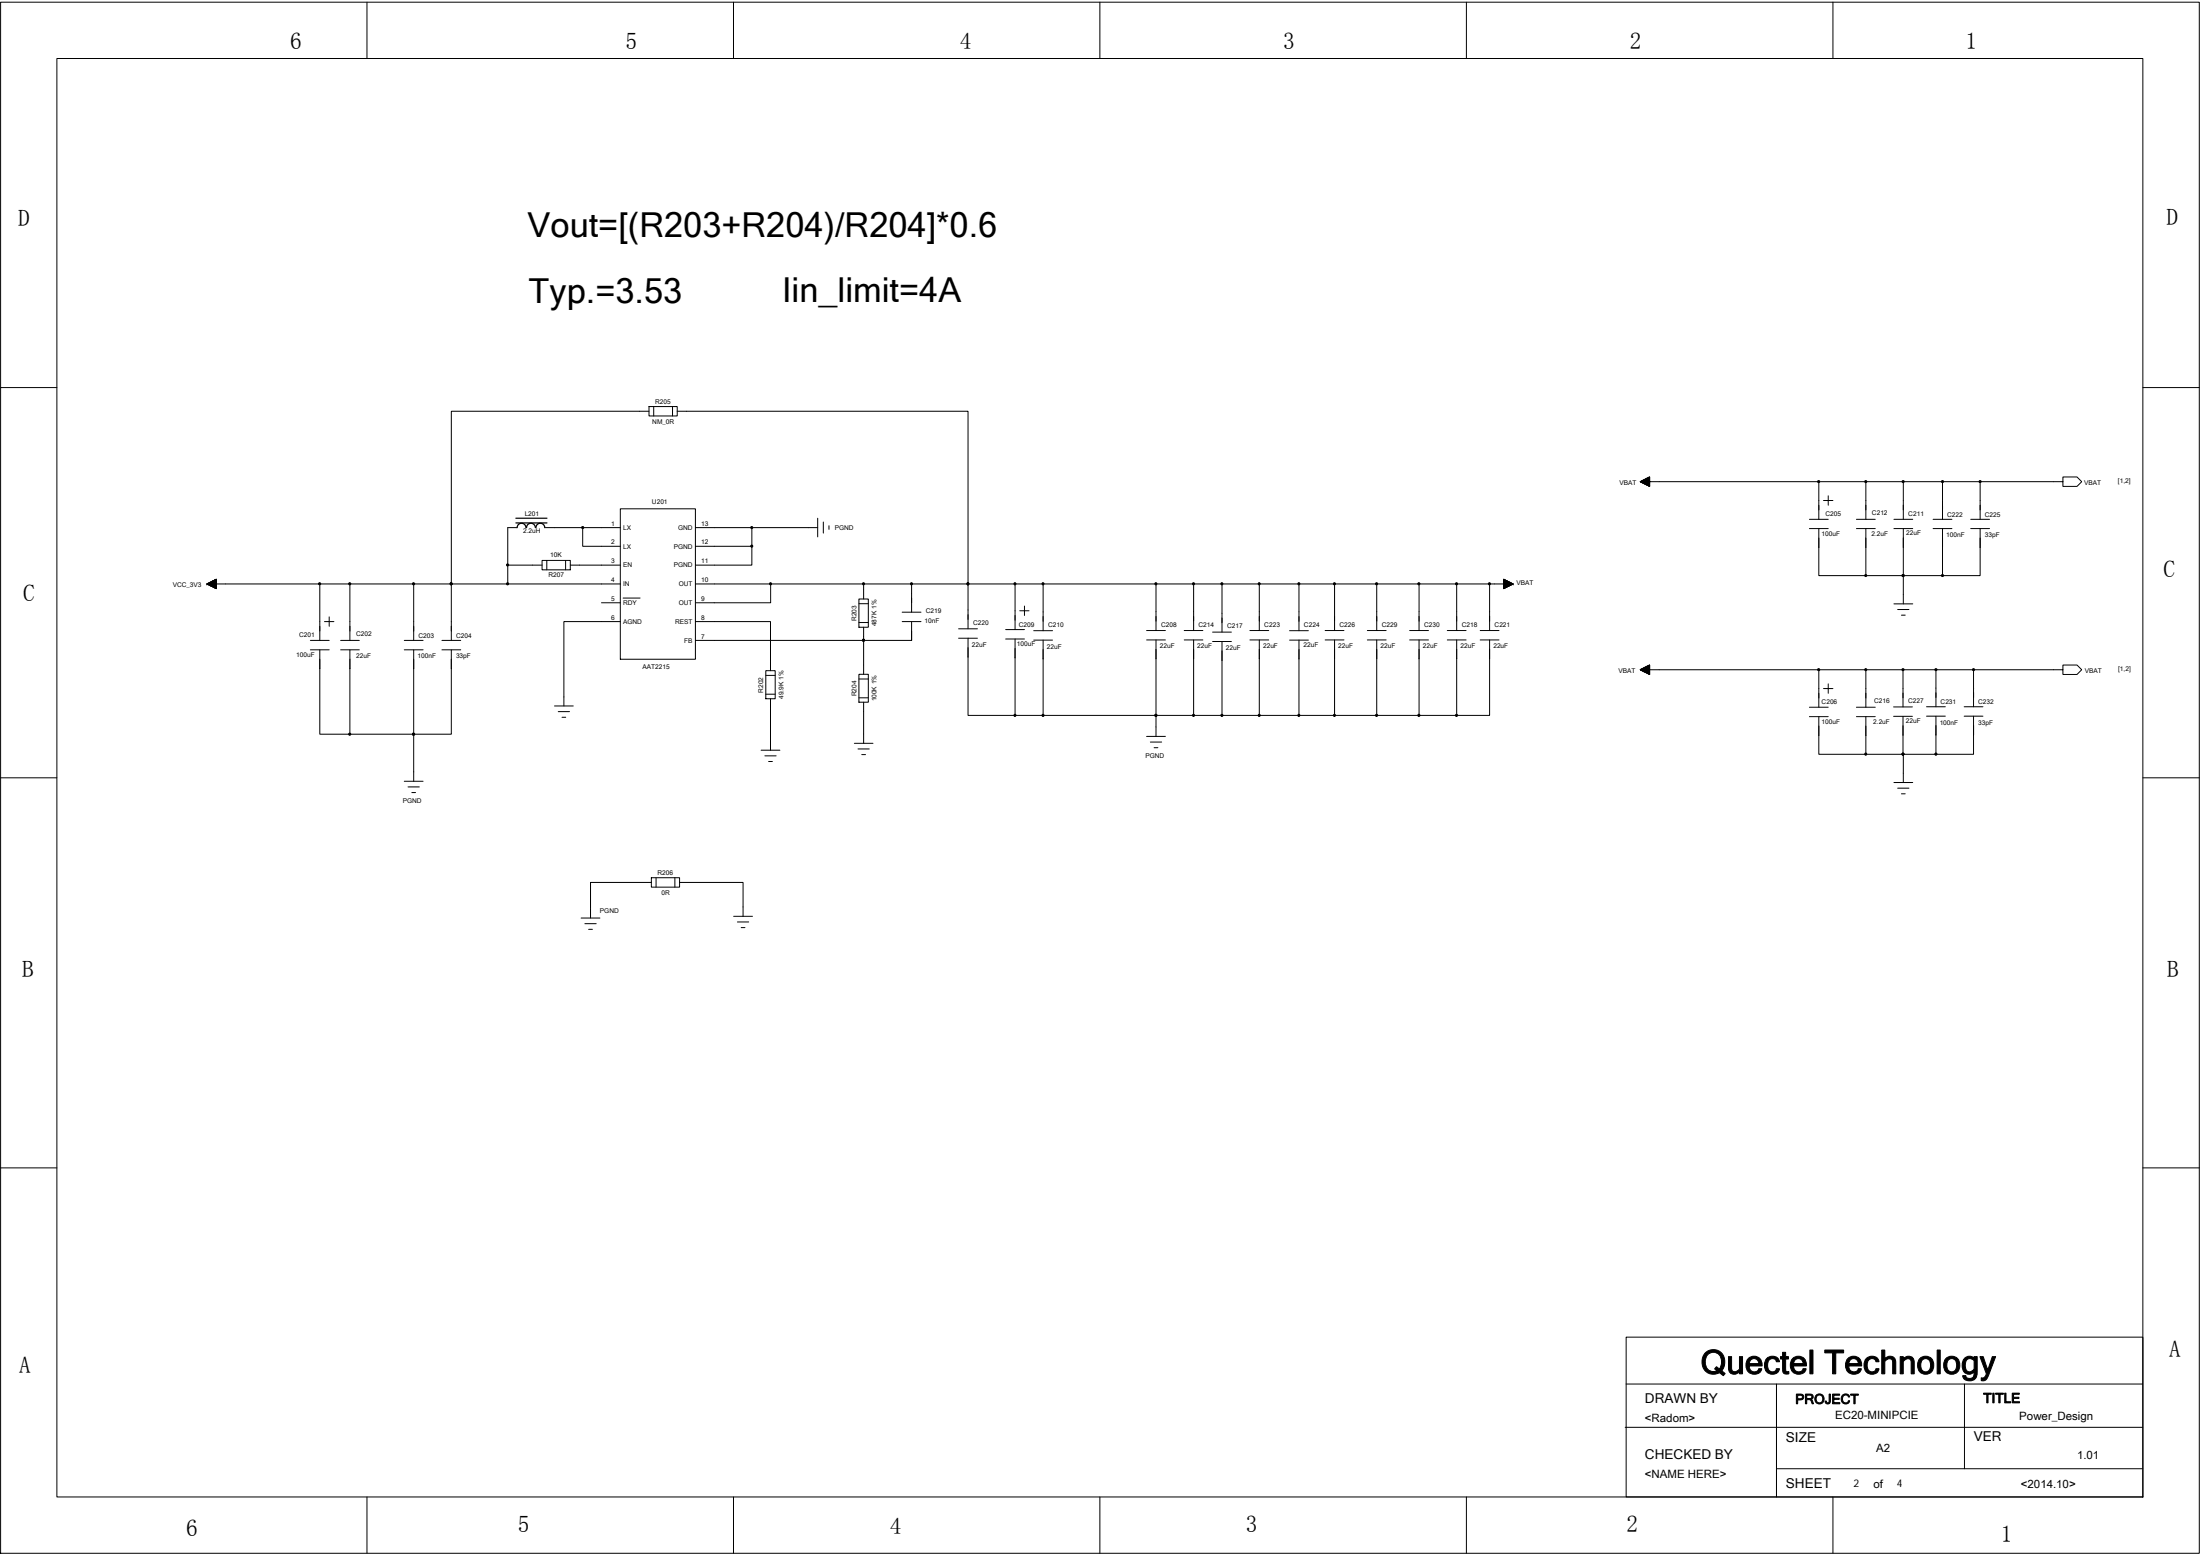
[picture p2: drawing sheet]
<svg xmlns="http://www.w3.org/2000/svg" width="297mm" height="210mm" viewBox="0 0 297 210" stroke-linecap="round" stroke-linejoin="round" font-family="sans-serif">
<g fill="none" stroke="#000" stroke-width=".14">
<path d="M.1 .3h296.8v209.3h-296.8zM7.7 7.9h281.6v194.1h-281.6zM49.5 .3v7.6M99 .3v7.6M148.5 .3v7.6M198 .3v7.6M247.5 .3v7.6M.1 52.3h7.6M87.6 54.9h3.8v1.2h-3.8zM87.6 55.5h-26.7v23.3M88.3 54.9v1.2M90.8 54.9v1.2"/>
<path d="M91.4 55.5h39.3v23.3h-7.6M289.3 52.3h7.6M27.9 78.8h1.3M27.9 78.8l1.3-.6v1.2l-1.3-.6h15.3M27.9 78.8h.1M28 78.8h1.2M28 78.8h.1M28.1 78.9h1.1M28.1 78.7v.2M28.2 79h1M28.2 78.7v.2M28.3 78.6v.4h.9"/>
<path d="M28.4 79.1h.8M28.4 78.6v.4M28.5 78.5v.6h.7M28.6 78.5v.6M28.7 78.4v.8M28.8 78.4v.8M28.8 79.2h.4M28.9 78.3v1M28.9 79.3h.3M29 78.3v1M29.1 78.2v1.2M29.2 78.7h-1.2v.1"/>
<path d="M29.2 78.7h-1.1v.2M29.2 78.6h-1v.4M29.2 78.6h-.9v.4M29.2 78.5h-.7v.6M29.2 78.5h-.8v.6M29.2 78.4h-.6v.7h.6M29.2 78.4h-.5v.8h.5M29.2 78.3h-.4v.9M29.2 78.2h-.2v1.2h.2M29.2 78.3h-.2v1M29.2 79.4h-.1v-1.2l.1 1.2M43.2 78.8v7.6"/>
<path d="M43.2 78.8h4v7.6M47.2 78.8h8.7M60.9 78.8v7.6M60.9 78.8h-5v7.6M68.6 76.3v2.5h-7.7M69.8 71.2h-1.2v5.1h4.6M73.2 75.6h3.8v1.3h-3.8zM73.6 71.2h10.2M73.8 75.6v1.3M76.4 75.6v1.3M77 76.3h6.8M78.7 71.2v2.5h5.1"/>
<path d="M83.8 68.7h10.1v20.3h-10.1zM83.8 78.8h-15.2M93.9 71.2h16.5M93.9 73.7h7.6M93.9 78.8h10.2M101.5 71.2v5.1h-7.6M110.4 69.9v2.6M111.2 70.4v1.5M111.9 71v.4M116.6 78.8v2M116.6 78.8h-12.5v2.5h-10.2M116.6 78.8h6.5v3.8"/>
<path d="M130.7 78.8h.1M130.7 78.8v6.1M130.7 78.8h6.4v6.2M137.1 78.8h19M140.8 78.8v6.3M156.1 78.8v6.3M156.1 78.8h5.1v6.3M161.2 78.8h3.8v6.5M165 78.8h5M175.4 78.8h-5.4v6.3M180.2 78.8h-4.8v6.3M185.9 78.8h-5.7v6.3"/>
<path d="M191.6 78.8h-5.7v6.3M191.6 78.8v6.3M191.6 78.8h5.1v6.3M196.7 78.8h4.4v6.3M201.1 78.8h3.2l-1.3 .6v-1.2l1.3 .6M203 78.8h1.3M203 79.4h.2M203 79.3h.3M203 79.2h.4M203 79.2h.5M203 79.1h.6M203 79.1h.8"/>
<path d="M203 79h1M203 78.9h1.1M203 78.8h1.2M203 78.7h1.2v.1M203 78.7h1.1v.2M203 78.6h1v.4M203 78.6h.9v.4M203 78.5h.8v.6M203 78.5h.7v.6M203 78.4h.6v.7M203 78.4h.5v.8M203 78.3h.4v.9"/>
<path d="M203 78.3h.3v1M203 78.2h.2v1.2M203.1 79.4l-.1-1.2v1.2M203.1 78.2l-.1 1.2M203.2 78.3v1M203.3 78.3v1M203.4 78.4v.8M203.5 78.4v.8M203.6 78.5v.6M203.7 78.5v.6h-.7M203.8 78.6v.4M203.9 78.6v.4h-.9"/>
<path d="M204 78.7v.2M204.1 78.7v.2M204.2 78.8h.1M204.3 78.8h.1M221.5 65h.1M221.5 65h1.2M221.6 65h1.1M221.6 64.9v.2M221.6 65.1h1.1M221.7 64.9h1M221.7 64.9v.2M221.7 64.9v.3h1"/>
<path d="M221.8 64.8v.4h.9M221.9 64.8h.8M221.9 64.8v.5h.8M222 64.7v.6M222 64.7h.7M222 65.3h.7M222.1 64.7h.6M222.1 64.7v.6M222.1 64.6v.8h.6M222.2 64.6h.5M222.2 64.6v.8M222.2 64.6v.8h.5"/>
<path d="M222.3 64.6h.4M222.3 64.6v.8M222.4 64.5v1h.3M222.4 64.5h.3M222.4 64.5v1M222.5 64.5v1h.2M222.5 64.5h.2M222.5 64.5v1M222.5 64.5v1.1h.2M222.6 64.5h.1M222.6 64.4v1.2M222.6 64.4v1.2h.1"/>
<path d="M222.7 64.4h.1M222.7 64.4v1.2M222.7 64.9h-.9v.3M244.3 70.1h2.5M244.3 71.3h2.5M245.6 71.3v6.4h6.3v-6.4M245.6 65h-24.1l1.2 .6v-1.2l-1.2 .6h1.2M246.2 67.5h1.3M246.8 66.9v1.3M250.7 70.1h2.5M250.7 71.3h2.5M251.9 65h-6.3v5.1"/>
<path d="M255.7 70.1h2.6M255.7 71.3h2.6M257 71.3v6.4h-5.1M257 65h-5.1v5.1M257 65v5.1M257 77.7v3.8M257 77.7h.1M257 65h5.3v5.1M261 70.1h2.5M261 71.3h2.5M262.3 71.3v6.4M262.3 65h5.1v5.1"/>
<path d="M266.1 70.1h2.5M266.1 71.3h2.5M267.4 71.3v6.4h-10.4M267.4 65h11.1v-.6h1.9l.7 .6-.7 .6h-1.9v-.6M41.9 86.4h2.5M41.9 87.7h2.5M43.2 87.7v11.4h4M43.8 83.9h1.3M44.4 83.2v1.3M46 86.4h2.5M46 87.7h2.5M47.2 87.7v11.4"/>
<path d="M47.2 99.1h8.7v6.3M54.6 86.4h2.5M54.6 87.7h2.5M55.9 87.7v11.4h5v-11.4M59.7 86.4h2.5M59.7 87.7h2.5M74.9 95.3h2.5M75.4 96h1.5M75.9 96.8h.5M81.2 81.3h2.6M83.8 83.9h-7.7v11.4M84.1 80.7h2.3"/>
<path d="M93.9 83.9h10.1v6.6M93.9 86.4h22.7v4.6M103.4 90.5h1.3v3.8h-1.3zM103.4 93.7h1.3M103.4 91.1h1.3M104 94.3v6.9M116 80.8h1.2v3.8h-1.2zM116 91h1.2v3.8h-1.2zM116 84h1.2M116 81.5h1.2M116 94.2h1.2M116 91.6h1.2"/>
<path d="M116.6 94.8v5.5M121.8 83.9h2.6M121.8 82.6h2.6M123.1 83.9v2.5h-6.5v-1.8M129.4 84.9h2.6M129.4 86.1h2.6M130.7 86.1v10.4h6.4M135.8 85h2.5M135.8 86.2h2.5M137.1 86.2v10.3M137.1 96.5h19M137.7 82.4h1.2"/>
<path d="M138.3 81.8v1.3M139.6 85.1h2.5M139.6 86.4h2.5M140.8 86.4v10.1M154.8 99.4h2.5M154.8 85.1h2.5M154.8 86.4h2.5M156.1 86.4v10.1M156.1 96.5v2.9M159.9 85.1h2.5M159.9 86.4h2.5M161.2 86.4v10.1h-5.1"/>
<path d="M163.7 85.3h2.6M163.7 86.6h2.6M165 86.6v9.9h-3.8M165 96.5h5M168.8 85.1h2.5M168.8 86.4h2.5M170 86.4v10.1h5.4M174.1 85.1h2.6M174.1 86.4h2.6M175.4 86.4v10.1M175.4 96.5h16.2M178.9 85.1h2.6"/>
<path d="M178.9 86.4h2.6M180.2 86.4v10.1M184.6 85.1h2.6M184.6 86.4h2.6M185.9 86.4v10.1M190.3 85.1h2.6M190.3 86.4h2.6M191.6 86.4v10.1M195.4 85.1h2.5M195.4 86.4h2.5M196.7 86.4v10.1h-5.1M199.9 85.1h2.5"/>
<path d="M199.9 86.4h2.5M201.1 86.4v10.1h-4.4M221.5 90.4h.1M221.5 90.4h1.2M221.5 90.3v.1M221.6 90.3h1.1M221.6 90.3v.1M221.6 90.5h1.1M221.6 90.3v.2M221.7 90.3h1M221.7 90.3v.2M221.7 90.2v.3h1"/>
<path d="M221.8 90.2h.9M221.8 90.2v.4M221.8 90.2v.4h.9M221.9 90.2h.8M221.9 90.1v.5h.8M222 90.1v.5M222 90.1h.7M222 90.1v.6h.7M222 90.1v.6M222.1 90.1h.6M222.1 90v.7M222.1 90v.7h.6"/>
<path d="M222.2 90h.5M222.2 90v.8M222.2 90v.8h.5M222.3 90h.4M222.3 89.9v.9M222.4 89.9v.9h.3M222.4 89.9h.3M222.4 89.9v1M222.5 89.9v1h.2M222.5 89.9h.2M222.5 89.9v1M222.5 89.8v1.1h.2"/>
<path d="M222.6 89.8h.1M222.6 89.8v1.2M222.6 89.8v1.2h.1M222.7 89.8h.1M222.7 89.7v1.3M222.7 90.4h-1.2l1.2-.7v1.3M244.3 95.4h2.5M244.3 96.7h2.5M245.6 96.7v5.1h6.3v-5.1M245.6 90.4h-24.1l1.2 .6M246.2 92.9h1.3M246.8 92.3v1.3"/>
<path d="M250.7 95.4h2.5M250.7 96.7h2.5M251.9 90.4h-6.3v5M255.7 95.4h2.5M255.7 96.7h2.5M255.7 81.5h2.6M256.2 82.3h1.5M256.7 83h.5M256.9 96.7l.1 8.9M256.9 90.4h-5v5M260.1 95.4h2.6M260.1 96.6h2.6"/>
<path d="M261.4 96.6v5.2h-4.5M261.4 90.4h-4.5v5M265.2 95.4h2.5M265.2 96.6h2.5M266.5 96.6v5.2h-5.1M266.5 90.4h-5.1v5M278.5 90.4v.6h1.9l.7-.6-.7-.7h-1.9v.7h-12v5M.1 105h7.6M54.6 105.4h2.5M55.1 106.2h1.5M55.6 107h.5M87.9 118.4h3.9v1.3h-3.9z"/>
<path d="M87.9 119.1h-8.2v4.8M88.6 118.4v1.3M91.1 118.4v1.3M91.8 119.1h8.5v4.6M102.8 101.2h2.5M103.3 102h1.5M103.8 102.8h.5M115.4 100.3h2.5M115.8 101.1h1.6M116.4 101.8h.5M155.3 100.1h1.5M155.8 100.9h.5"/>
<path d="M251.9 101.8h5M255.7 105.6h2.6M256.2 106.4h1.5M256.7 107.1h.5M256.9 101.8h.1M289.3 105h7.6M78.5 123.9h2.5M79 124.7h1.5M79.5 125.4h.5M99.1 123.7h2.5M99.6 124.4h1.5M100.1 125.2h.5"/>
<path d="M.1 157.6h7.6M289.3 157.6h7.6M219.4 192.6h69.9M219.6 180.4h69.7v21.6h-69.7zM219.6 186.8h69.7M239.9 198.2h49.4M239.9 186.8v15.2M265.2 186.8v11.4M49.5 202v7.6M99 202v7.6M148.5 202v7.6M198 202v7.6"/>
<path d="M247.5 202v7.6"/>
</g>
<path d="M69.7 70.6h4.1M69.7 69.9h4.1M69.8 71.2a.59 .59 0 0 1 .6-.6 .59 .59 0 0 1 .6 .6M71.1 71.2a.59 .59 0 0 1 .6-.6 .59 .59 0 0 1 .6 .6M72.4 71.2a.59 .59 0 0 1 .6-.6 .59 .59 0 0 1 .6 .6" fill="none" stroke="#000" stroke-width=".17"/>
<g fill="#000" stroke="#000" stroke-width=".14">
<path d="M78.6 71.1h.2v.2h-.2z" fill-rule="evenodd"/>
<path d="M101.4 71.1h.2v.2h-.2z" fill-rule="evenodd"/>
<path d="M101.4 73.6h.2v.2h-.2z" fill-rule="evenodd"/>
<path d="M103.9 78.7h.2v.2h-.2z" fill-rule="evenodd"/>
<path d="M116.5 78.7h.2v.2h-.2z" fill-rule="evenodd"/>
<path d="M123 78.7h.2v.2h-.2z" fill-rule="evenodd"/>
<path d="M130.6 78.7h.2v.2h-.2z" fill-rule="evenodd"/>
<path d="M130.6 78.7h.2v.2h-.2z" fill-rule="evenodd"/>
<path d="M136.9 78.7h.2v.2h-.2z" fill-rule="evenodd"/>
<path d="M140.7 78.7h.2v.2h-.2z" fill-rule="evenodd"/>
<path d="M156 78.7h.2v.2h-.2z" fill-rule="evenodd"/>
<path d="M161 78.7h.2v.2h-.2z" fill-rule="evenodd"/>
<path d="M164.9 78.7h.2v.2h-.2z" fill-rule="evenodd"/>
<path d="M169.9 78.7h.2v.2h-.2z" fill-rule="evenodd"/>
<path d="M175.3 78.7h.2v.2h-.2z" fill-rule="evenodd"/>
<path d="M180.1 78.7h.2v.2h-.2z" fill-rule="evenodd"/>
<path d="M245.4 64.9h.2v.2h-.2z" fill-rule="evenodd"/>
<path d="M251.8 64.9h.2v.2h-.2z" fill-rule="evenodd"/>
<path d="M251.8 77.6h.2v.2h-.2z" fill-rule="evenodd"/>
<path d="M256.9 77.6h.2v.2h-.2z" fill-rule="evenodd"/>
<path d="M256.9 64.9h.2v.2h-.2z" fill-rule="evenodd"/>
<path d="M256.9 77.6h.2v.2h-.2z" fill-rule="evenodd"/>
<path d="M262.2 77.6h.2v.2h-.2z" fill-rule="evenodd"/>
<path d="M262.2 64.9h.2v.2h-.2z" fill-rule="evenodd"/>
<path d="M267.2 64.9h.3v.2h-.3z" fill-rule="evenodd"/>
<path d="M116.5 86.3h.2v.2h-.2z" fill-rule="evenodd"/>
<path d="M116.5 86.3h.2v.2h-.2z" fill-rule="evenodd"/>
<path d="M136.9 96.4h.2v.2h-.2z" fill-rule="evenodd"/>
<path d="M140.7 96.4h.2v.2h-.2z" fill-rule="evenodd"/>
<path d="M156 96.4h.2v.2h-.2z" fill-rule="evenodd"/>
<path d="M156 96.4h.2v.2h-.2z" fill-rule="evenodd"/>
<path d="M161 96.4h.2v.2h-.2z" fill-rule="evenodd"/>
<path d="M164.9 96.4h.2v.2h-.2z" fill-rule="evenodd"/>
<path d="M169.9 96.4h.2v.2h-.2z" fill-rule="evenodd"/>
<path d="M175.3 96.4h.2v.2h-.2z" fill-rule="evenodd"/>
<path d="M180.1 96.4h.2v.2h-.2z" fill-rule="evenodd"/>
<path d="M245.4 90.3h.2v.2h-.2z" fill-rule="evenodd"/>
<path d="M251.8 90.3h.2v.2h-.2z" fill-rule="evenodd"/>
<path d="M256.8 90.3h.2v.2h-.2z" fill-rule="evenodd"/>
<path d="M261.3 90.3h.2v.2h-.2z" fill-rule="evenodd"/>
<path d="M266.4 90.3h.2v.2h-.2z" fill-rule="evenodd"/>
<path d="M251.8 101.7h.2v.2h-.2z" fill-rule="evenodd"/>
<circle cx="43.2" cy="78.8" r=".15"/>
<circle cx="47.2" cy="78.8" r=".15"/>
<circle cx="55.8" cy="78.8" r=".15"/>
<circle cx="60.9" cy="78.8" r=".15"/>
<circle cx="68.5" cy="78.8" r=".15"/>
<circle cx="68.5" cy="76.2" r=".15"/>
<circle cx="185.9" cy="78.8" r=".15"/>
<circle cx="191.6" cy="78.8" r=".15"/>
<circle cx="196.7" cy="78.8" r=".15"/>
<circle cx="201.1" cy="78.8" r=".15"/>
<circle cx="47.2" cy="99.1" r=".15"/>
<circle cx="55.8" cy="99.1" r=".15"/>
<circle cx="185.9" cy="96.5" r=".15"/>
<circle cx="191.6" cy="96.5" r=".15"/>
<circle cx="196.7" cy="96.5" r=".15"/>
<circle cx="256.9" cy="101.8" r=".15"/>
<circle cx="261.4" cy="101.8" r=".15"/>
</g>
<g font-size="4.6">
<text x="71.2" y="32">Vout=[(R203+R204)/R204]*0.6</text>
<text x="71.4" y="40.9">Typ.=3.53</text>
<text x="105.6" y="40.7">Iin_limit=4A</text>
</g>
<text font-size="4.5" x="229.6" y="185.4">Quectel Technology</text>
<g font-size="3.2">
<text x="39.2" y="6.6">6</text>
<text x="84.5" y="6.6">5</text>
<text x="129.6" y="6.6">4</text>
<text x="173.2" y="6.6">3</text>
<text x="220.1" y="6.6">2</text>
<text x="265.4" y="6.6">1</text>
<text x="2.5" y="30.5">D</text>
<text x="292.5" y="30.4">D</text>
<text x="292.1" y="77.8">C</text>
<text x="3.1" y="81.1">C</text>
<text x="3" y="131.8">B</text>
<text x="292.6" y="131.8">B</text>
<text x="2.6" y="185.3">A</text>
<text x="292.9" y="183.1">A</text>
<text x="25.1" y="207.3">6</text>
<text x="69.9" y="206.8">5</text>
<text x="120.1" y="207">4</text>
<text x="168.2" y="206.8">3</text>
<text x="219.6" y="206.8">2</text>
<text x="270.1" y="208">1</text>
</g>
<g font-size="1.8">
<text x="222.1" y="189.3">DRAWN BY</text>
<text x="242.4" y="189.4">PROJECT</text>
<text x="267.8" y="189.3">TITLE</text>
<text x="222.1" y="196.9">CHECKED BY</text>
<text x="241.1" y="194.6">SIZE</text>
<text x="266.5" y="194.5">VER</text>
<text x="241.1" y="200.7">SHEET</text>
</g>
<g font-size="1.5">
<text x="222.1" y="191.9">&lt;Radom&gt;</text>
<text x="247.8" y="191.6">EC20-MINIPCIE</text>
<text x="272.6" y="191.6">Power_Design</text>
<text x="253.3" y="195.9">A2</text>
<text x="280.4" y="196.9">1.01</text>
<text x="222.1" y="199.5">&lt;NAME HERE&gt;</text>
<text x="252.9" y="200.7">of</text>
<text x="272.9" y="200.7">&lt;2014.10&gt;</text>
</g>
<g font-size="1.4">
<text x="250.3" y="200.6">2</text>
<text x="256.1" y="200.6">4</text>
</g>
<g font-size=".9">
<text x="88.1" y="57.2">NM_0R</text>
<text x="88.5" y="54.5">R205</text>
<text x="218.6" y="65.5">VBAT</text>
<text x="281.4" y="65.5">VBAT</text>
<text x="286" y="65.2">[1,2]</text>
<text x="70.6" y="71.9">2.2uH</text>
<text x="70.8" y="69.7">L201</text>
<text x="82.5" y="71">1</text>
<text x="84.1" y="71.5">LX</text>
<text x="88" y="68">U201</text>
<text x="91.6" y="71.5">GND</text>
<text x="94.7" y="71">13</text>
<text x="112.7" y="71.6">PGND</text>
<text x="246.5" y="69.6">C205</text>
<text x="252.7" y="69.6">C212</text>
<text x="257.7" y="69.6">C211</text>
<text x="262.9" y="69.7">C222</text>
<text x="268" y="69.7">C225</text>
<text x="74.1" y="77.9">R207</text>
<text x="74.3" y="75.1">10K</text>
<text x="82.5" y="73.5">2</text>
<text x="82.5" y="76">3</text>
<text x="84.1" y="74">LX</text>
<text x="84.1" y="76.6">EN</text>
<text x="91" y="76.6">PGND</text>
<text x="91" y="74">PGND</text>
<text x="94.7" y="76">11</text>
<text x="94.7" y="73.5">12</text>
<text x="246" y="72.3">100uF</text>
<text x="252.7" y="72.4">2.2uF</text>
<text x="257.4" y="72.3">22uF</text>
<text x="262.8" y="72.5">100nF</text>
<text x="268" y="72.5">33pF</text>
<text x="23.3" y="79.2">VCC_3V3</text>
<text x="82.5" y="78.5">4</text>
<text x="82.5" y="81.1">5</text>
<text x="82.5" y="83.6">6</text>
<text x="84.1" y="79.1">IN</text>
<text x="84.1" y="81.7">RDY</text>
<text x="91.6" y="81.7">OUT</text>
<text x="91.6" y="79.1">OUT</text>
<text x="94.7" y="83.6">8</text>
<text x="94.7" y="81.1">9</text>
<text x="94.7" y="78.5">10</text>
<text x="115.6" y="83.8" transform="rotate(-90 115.6 83.8)">R203</text>
<text x="125" y="82.7">C219</text>
<text x="204.7" y="78.9">VBAT</text>
<text x="40" y="88.7">100uF</text>
<text x="40.4" y="85.9">C201</text>
<text x="48.1" y="85.8">C202</text>
<text x="48.1" y="88.8">22uF</text>
<text x="56.4" y="88.8">100nF</text>
<text x="56.5" y="86">C203</text>
<text x="61.6" y="86">C204</text>
<text x="61.6" y="88.8">33pF</text>
<text x="84.1" y="84.2">AGND</text>
<text x="91.1" y="84.2">REST</text>
<text x="92.4" y="86.7">FB</text>
<text x="94.7" y="86.2">7</text>
<text x="118.3" y="84.5" transform="rotate(-90 118.3 84.5)">487K 1%</text>
<text x="124.8" y="84.1">10nF</text>
<text x="131.2" y="87.3">22uF</text>
<text x="131.4" y="84.4">C220</text>
<text x="137.3" y="87.1">100uF</text>
<text x="137.6" y="84.6">C209</text>
<text x="141.3" y="87.5">22uF</text>
<text x="141.5" y="84.6">C210</text>
<text x="156.6" y="87.5">22uF</text>
<text x="156.8" y="84.6">C208</text>
<text x="161.6" y="87.5">22uF</text>
<text x="161.8" y="84.6">C214</text>
<text x="165.5" y="87.7">22uF</text>
<text x="165.7" y="84.8">C217</text>
<text x="170.5" y="87.5">22uF</text>
<text x="170.7" y="84.6">C223</text>
<text x="176" y="87.4">22uF</text>
<text x="176.1" y="84.6">C224</text>
<text x="180.7" y="87.5">22uF</text>
<text x="180.9" y="84.6">C226</text>
<text x="186.4" y="87.5">22uF</text>
<text x="186.6" y="84.6">C229</text>
<text x="192.1" y="87.5">22uF</text>
<text x="192.3" y="84.6">C230</text>
<text x="197.2" y="87.5">22uF</text>
<text x="197.4" y="84.6">C218</text>
<text x="201.6" y="87.5">22uF</text>
<text x="201.8" y="84.6">C221</text>
<text x="86.7" y="90.2">AAT2215</text>
<text x="103.1" y="93.5" transform="rotate(-90 103.1 93.5)">R202</text>
<text x="105.8" y="94.3" transform="rotate(-90 105.8 94.3)">49.9K 1%</text>
<text x="115.6" y="94" transform="rotate(-90 115.6 94)">R204</text>
<text x="118.3" y="94.7" transform="rotate(-90 118.3 94.7)">100K 1%</text>
<text x="218.5" y="90.8">VBAT</text>
<text x="246" y="95.1">C206</text>
<text x="253" y="94.9">C216</text>
<text x="257.6" y="94.9">C227</text>
<text x="262" y="95">C231</text>
<text x="267.1" y="95">C232</text>
<text x="281.5" y="90.8">VBAT</text>
<text x="286" y="90.6">[1,2]</text>
<text x="246" y="97.7">100uF</text>
<text x="252.9" y="97.8">2.2uF</text>
<text x="257.3" y="97.6">22uF</text>
<text x="261.9" y="97.8">100nF</text>
<text x="267.1" y="97.8">33pF</text>
<text x="154.6" y="102.3">PGND</text>
<text x="54.4" y="108.3">PGND</text>
<text x="88.8" y="118.1">R206</text>
<text x="81" y="123.3">PGND</text>
<text x="89.3" y="120.8">0R</text>
</g>
</svg>
